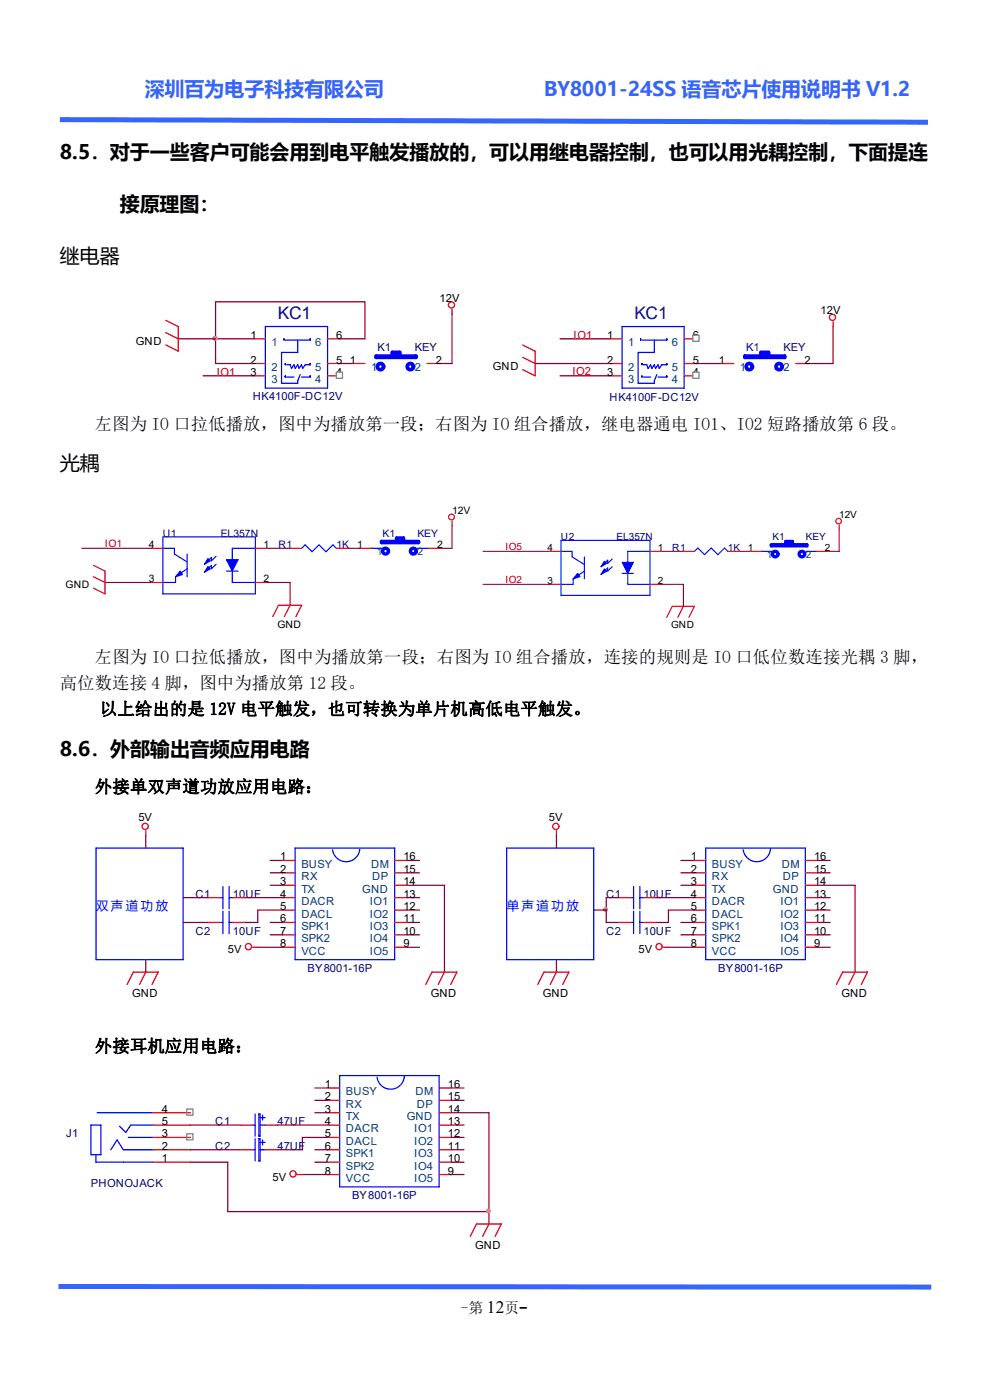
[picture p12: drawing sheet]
<svg xmlns="http://www.w3.org/2000/svg" width="210mm" height="297mm" viewBox="0 0 210 297" stroke-linecap="round" stroke-linejoin="round" font-family="sans-serif">
<g fill="#36f">
<path d="M12.7 24.9l184.2 .5-.1 1.1-184.1-.6z"/>
<path d="M12.4 272.4l185.2 .1v1.1l-185.2-.1z"/>
</g>
<path d="M43.1 79.7h10.6M45.7 71.9h8M72.1 77.1h2.7M72.1 71.9h5.3v-7.9h-31.7v13.1M95.9 66.7v10.4h-2.6" fill="none" stroke="#800040" stroke-width=".26"/>
<g fill="none" stroke="#f00" stroke-width=".26">
<path d="M35.2 68l2.6 1.3v5.2l-2.6-1.3M35.2 70.6l2.6 1.3M53.7 77.1h2.6M53.7 71.9h2.6M53.7 79.7h2.6M69.5 77.1h2.6M69.5 71.9h2.6M69.5 79.7h2.6M74.8 77.1h2.6M90.6 77.1h2.7M95.9 65.6v1.1"/>
<circle cx="95.8" cy="64.7" r=".66"/>
</g>
<circle cx="45.6" cy="71.8" r=".39" fill="#f0f" stroke="#f0f" stroke-width=".26"/>
<g fill="none" stroke="#00f" stroke-width=".79">
<path d="M79.8 75.5h8.4v.3h-8.4zM83.2 75.5v-.7h1.6v.7"/>
<circle cx="80.7" cy="77.8" r=".66"/>
<circle cx="87.1" cy="77.8" r=".66"/>
</g>
<path d="M56.3 69.3h13.2v13h-13.2zM60.3 71.9v.2zM60.5 77.1v.3zM60.5 79.7v.3zM60.5 72.1h5.3M60.8 77.4h.8l.2 .8 .6-.8 .2 .8 .6-.8 .2 .8 .5-.8 .3 .8 .5-.8h1.1M60.8 80h1.6M63.2 72.1v2.7h-3.5v6.5h3.5v-.5l.5-1.3M63.9 80h1.9M65.8 77.1v.3zM65.8 71.9v.2zM65.8 79.7v.3z" fill="none" stroke="#00f" stroke-width=".26"/>
<path d="M71.3 78.9h1.4v1.4h-1.4z" fill-rule="evenodd" fill="#fff" stroke="#808080" stroke-width=".26"/>
<path d="M37.8 71.9h7.9M45.7 77.1h8M118.8 79.7h10.5M118.8 71.9h10.5M147.8 77.1h5.2M176.7 69.3v7.8h-5.2" fill="none" stroke="#800040" stroke-width=".26"/>
<g fill="none" stroke="#f00" stroke-width=".26">
<path d="M110.9 73.2l2.6 1.3v5.2l-2.6-1.3M110.9 75.8l2.6 1.3M129.3 77.1h2.7M129.3 71.9h2.7M129.3 79.7h2.7M145.1 77.1h2.7M145.1 71.9h2.7M145.1 79.7h2.7M153 77.1h2.7M168.8 77.1h2.7M176.7 68.2v1.1"/>
<circle cx="176.6" cy="67.3" r=".66"/>
</g>
<g fill="none" stroke="#00f" stroke-width=".79">
<path d="M158 75.6h8.5v.2h-8.5zM161.4 75.6v-.8h1.6v.8"/>
<circle cx="158.9" cy="77.8" r=".66"/>
<circle cx="165.3" cy="77.8" r=".66"/>
</g>
<path d="M132 69.3h13.1v13h-13.1zM135.9 71.9v.3zM136.2 77.1v.3zM136.2 79.7v.3zM136.2 72.2h5.2M136.4 77.4h.8l.3 .8 .5-.8 .3 .8 .5-.8 .3 .8 .5-.8 .3 .8 .5-.8h1M136.4 80h1.6M138.8 72.2v2.6h-3.4v6.5h3.4v-.5l.5-1.3M139.6 80h1.8M141.4 77.1v.3zM141.4 71.9v.3zM141.4 79.7v.3z" fill="none" stroke="#00f" stroke-width=".26"/>
<g fill="#fff" stroke="#808080" stroke-width=".26">
<path d="M147 79h1.3v1.3h-1.3z" fill-rule="evenodd"/>
<path d="M147 71.1h1.3v1.3h-1.3z" fill-rule="evenodd"/>
</g>
<g fill="none" stroke="#800040" stroke-width=".26">
<path d="M113.5 77.1h15.8M30.9 177.3v2.6M118 177.3v2.6M38.8 195.7h5.3M38.8 190.4h5.3M52 190.4h8M57.3 198.3h2.7M57.3 187.8h2.7M57.3 195.7h2.7M57.3 182.5h2.7M57.3 185.2h2.7M60 193.1h-5.3v2.6h-2.7"/>
<path d="M86.4 198.3h2.6M86.4 187.8h7.9v18.4M86.4 195.7h2.6M86.4 193.1h2.6M86.4 182.5h2.6M86.4 185.2h2.6M86.4 190.4h2.6M126 193.1h2.6M131.2 190.4h-2.6v5.3h2.6M139.2 190.4h7.9M144.4 198.3h2.7M144.4 187.8h2.7"/>
<path d="M144.4 195.7h2.7M144.4 182.5h2.7M144.4 185.2h2.7M147.1 193.1h-5.3v2.6h-2.6M173.5 198.3h2.6M173.5 187.8h7.9v18.4M173.5 195.7h2.6M173.5 193.1h2.6M173.5 182.5h2.6M173.5 185.2h2.6M173.5 190.4h2.6M30.9 203.6v2.6"/>
<path d="M54.7 201h5.3M86.4 201h2.6M118 203.6v2.6M141.8 201h5.3M173.5 201h2.6M40.4 238.7h10.6M58.9 238.7h10.5M66.8 233.4h2.6M66.8 230.8h2.6M66.8 236.1h2.6M95.8 233.4h2.6M95.8 230.8h2.6"/>
<path d="M95.8 236.1h7.9v23.6M95.8 238.7h2.6M40.4 243.9h10.6M40.4 246.5h7.9v10.5h55.4M64.1 249.2h5.3M66.8 243.9h2.6M66.8 246.5h2.6M69.4 241.3h-5.3v2.6h-5.2M95.8 243.9h2.6M95.8 246.5h2.6M95.8 241.3h2.6M95.8 249.2h2.6"/>
</g>
<path d="M17.4 116.3h14.7M56.6 116.3h4.9M73.8 116.3h2.5M95.9 111.5v4.8h-2.5M22.3 123.6h9.8M56.6 123.6h4.9v4.8" fill="none" stroke="#800040" stroke-width=".24"/>
<g fill="none" stroke="#00f" stroke-width=".73">
<path d="M80.9 114.9h7.9v.2h-7.9zM84.1 114.9v-.8h1.5v.8"/>
<circle cx="81.8" cy="116.9" r=".61"/>
<circle cx="87.7" cy="116.9" r=".61"/>
</g>
<path d="M34.5 116.3h2.5v1.2l2.7 1.7M34.5 113.9h19.7v12.1h-19.7zM39.7 117.5v4.9M45.8 119.7l-.9 1v-.8l-1 1M45.8 118l-.9 1v-.7l-1 .9M54.2 116.3h-4.9v2.4M64 116.3l.7-.7 1.5 1.4 1.5-1.4 1.4 1.4 1.5-1.4 .8 .7M78.7 116.3h2.5M88.5 116.3h2.5M39.7 120.7l-2.5 1.7v1.2h-2.7M48 121.2h2.5M49.3 121.2v2.4h4.9" fill="none" stroke="#00f" stroke-width=".24"/>
<g fill="none" stroke="#f00" stroke-width=".24">
<path d="M19.8 119.9l2.5 1.3v4.8l-2.5-1.2M32.1 116.3h2.4M54.2 116.3h2.4M61.5 116.3h2.5M71.4 116.3h2.4M76.3 116.3h2.4M91 116.3h2.4M95.9 110.5v1M19.8 122.4l2.5 1.2M32.1 123.6h2.4M54.2 123.6h2.4M57.9 130.8l1.2-2.4h4.9l-1.2 2.4"/>
<path d="M61.5 128.4l-1.2 2.4"/>
<circle cx="95.8" cy="109.7" r=".61"/>
</g>
<g fill="#00f" stroke="#00f" stroke-width=".24">
<path d="M48 118.7h2.5l-1.2 2.5z"/>
<path d="M38.2 121.2l.5 .7-1.5 .5z"/>
<path d="M44.1 120.2l.5 .5-1.2 .7z"/>
<path d="M44.1 118.5l.5 .5-1.2 .7z"/>
</g>
<path d="M102.5 117h14.1M140.2 117h4.8M156.8 117h2.3M178 112.3v4.7h-2.3M102.5 124h14.1M140.2 124h4.8v4.6" fill="none" stroke="#800040" stroke-width=".23"/>
<g fill="none" stroke="#00f" stroke-width=".7">
<path d="M163.6 115.6h7.6v.2h-7.6zM166.7 115.6v-.7h1.4v.7"/>
<circle cx="164.4" cy="117.5" r=".59"/>
<circle cx="170.1" cy="117.5" r=".59"/>
</g>
<path d="M119 117h2.4v1.1l2.6 1.7M119 114.6h18.9v11.7h-18.9zM124 118.1v4.7M129.9 118.6l-1 .9v-.7l-.9 1M137.9 117h-4.7v2.3M147.3 117l.7-.7 1.5 1.4 1.4-1.4 1.4 1.4 1.4-1.4 .7 .7M161.5 117h2.3M170.9 117h2.4M124 121.2l-2.4 1.6v1.2h-2.6M129.9 120.2l-1 1v-.7l-.9 .9M132 121.6h2.3M133.2 121.6v2.4h4.7" fill="none" stroke="#00f" stroke-width=".23"/>
<g fill="none" stroke="#f00" stroke-width=".23">
<path d="M116.6 117h2.4M137.9 117h2.3M145 117h2.3M154.4 117h2.4M159.1 117h2.4M173.3 117h2.4M178 111.4v.9M116.6 124h2.4M137.9 124h2.3M141.4 131l1.2-2.4h4.7l-1.2 2.4M145 128.6l-1.2 2.4"/>
<circle cx="177.9" cy="110.5" r=".59"/>
</g>
<g fill="#00f" stroke="#00f" stroke-width=".23">
<path d="M132 119.3h2.3l-1.1 2.3z"/>
<path d="M122.5 121.6l.5 .7-1.4 .5z"/>
<path d="M128.2 120.7l.5 .5-1.2 .7z"/>
<path d="M128.2 119.1l.5 .4-1.2 .7z"/>
</g>
<g fill="none" stroke="#f00" stroke-width=".26">
<path d="M30.9 176.2v1.1M118 176.2v1.1M44.1 190.4h2.7M44.1 195.7h2.7M49.4 190.4h2.6M49.4 195.7h2.6M60 182.5h2.6M60 185.2h2.6M60 187.8h2.6M60 190.4h2.6M60 193.1h2.6M60 195.7h2.6"/>
<path d="M60 198.3h2.6M83.7 182.5h2.7M83.7 185.2h2.7M83.7 187.8h2.7M83.7 190.4h2.7M83.7 193.1h2.7M83.7 195.7h2.7M83.7 198.3h2.7M131.2 190.4h2.7M131.2 195.7h2.7M136.5 190.4h2.7M136.5 195.7h2.7"/>
<path d="M147.1 182.5h2.6M147.1 185.2h2.6M147.1 187.8h2.6M147.1 190.4h2.6M147.1 193.1h2.6M147.1 195.7h2.6M147.1 198.3h2.6M170.8 182.5h2.7M170.8 185.2h2.7M170.8 187.8h2.7M170.8 190.4h2.7M170.8 193.1h2.7"/>
<path d="M170.8 195.7h2.7M170.8 198.3h2.7M27 208.8l1.3-2.6h5.3l-1.4 2.6M30.9 206.2l-1.3 2.6M53.6 201h1.1M60 201h2.6M83.7 201h2.7M90.3 208.8l1.3-2.6h5.3l-1.3 2.6M94.3 206.2l-1.3 2.6M114.1 208.8l1.3-2.6h5.3l-1.3 2.6M118 206.2l-1.3 2.6M140.7 201h1.1"/>
<path d="M147.1 201h2.6M170.8 201h2.7M177.4 208.8l1.4-2.6h5.2l-1.3 2.6M181.4 206.2l-1.3 2.6M32.5 236.1h7.9M32.5 238.7h7.9M51 238.7h2.6M56.2 238.7h2.7M69.4 230.8h2.7M69.4 233.4h2.7M69.4 236.1h2.7M69.4 238.7h2.7"/>
<path d="M93.2 230.8h2.6M93.2 233.4h2.6M93.2 236.1h2.6M93.2 238.7h2.6M32.5 241.3h7.9M32.5 243.9h7.9M32.5 246.5h7.9M51 243.9h2.6M56.2 243.9h2.7M63.1 249.2h1M69.4 241.3h2.7M69.4 243.9h2.7"/>
<path d="M69.4 246.5h2.7M69.4 249.2h2.7M93.2 241.3h2.6M93.2 243.9h2.6M93.2 246.5h2.6M93.2 249.2h2.6M103.7 259.7l-1.3 2.6M99.8 262.3l1.3-2.6h5.2l-1.3 2.6"/>
<circle cx="30.8" cy="175.3" r=".66"/>
<circle cx="117.9" cy="175.3" r=".66"/>
<circle cx="52.7" cy="200.8" r=".66"/>
<circle cx="139.8" cy="200.8" r=".66"/>
<circle cx="62.2" cy="249" r=".66"/>
</g>
<g fill="none" stroke="#00f" stroke-width=".26">
<path d="M20.4 179.9h18.4v23.7h-18.4zM62.6 179.9h21.1v23.7h-21.1zM107.5 179.9h18.5v23.7h-18.5zM149.7 179.9h21.1v23.7h-21.1zM46.8 190.4h.5M46.8 195.7h.5M47.3 188.1v4.7M47.3 193.3v4.8M48.6 190.4h.8M48.6 188.1v4.7M48.6 193.3v4.8M48.6 195.7h.8"/>
<path d="M76.3 180.1a2.9 2.9 0 0 1-2.8 2.7 2.9 2.9 0 0 1-3-2.5M133.9 190.4h.5M133.9 195.7h.5M134.4 188.1v4.7M134.4 193.3v4.8M135.7 190.4h.8M135.7 195.7h.8M135.7 188.1v4.7M135.7 193.3v4.8M163.4 180.1a2.9 2.9 0 0 1-2.8 2.7 2.9 2.9 0 0 1-2.9-2.5M19.3 238.7h2.1v6.3h-2.1zM20.6 236.1h11.9"/>
<path d="M32.5 238.7h-4.8l-1 1.6-1.3-1.4M53.6 238.7h.5M54.1 236.3v4.7M54.9 236.3h.3v4.7h-.3zM55.2 238.7h1M55.2 237.1h1M55.7 236.6v1M72.1 228.2h21.1v23.6h-21.1zM85.8 228.4a2.9 2.9 0 0 1-2.9 2.7 2.9 2.9 0 0 1-2.9-2.6M20.4 245v1.5h12.1M23.5 243.9l1.3-2.1 1.4 2.1h6.3M27.2 241.3h5.3"/>
<path d="M53.6 243.9h.5M54.1 241.6v4.7M54.9 241.6h.3v4.7h-.3zM55.2 243.9h1M55.2 242.3h1M55.7 241.8v1.1"/>
</g>
<g fill="#f0f" stroke="#f0f" stroke-width=".26">
<circle cx="128.5" cy="192.9" r=".4"/>
<circle cx="103.6" cy="256.9" r=".39"/>
</g>
<path d="M39.6 235.3h1.3v1.3h-1.3zM39.6 240.5h1.3v1.3h-1.3z" fill="none" stroke="#808080" stroke-width=".26"/>
<g font-size="4.2" fill="#36f">
<text x="30.7" y="20.3">深圳百为电子科技有限公司</text>
<text x="115.4" y="20.3">BY8001-24SS 语音芯片使用说明书 V1.2</text>
</g>
<g font-size="4.2">
<text x="12.7" y="33.7">8.5．对于一些客户可能会用到电平触发播放的，可以用继电器控制，也可以用光耦控制，下面提连</text>
<text x="25.4" y="44.7">接原理图：</text>
<text x="12.7" y="55.7">继电器</text>
<text x="12.7" y="99.8">光耦</text>
<text x="12.7" y="160.3">8.6．外部输出音频应用电路</text>
</g>
<g font-size="3.7" fill="#000080">
<text x="58.9" y="67.7">KC1</text>
<text x="134.6" y="67.7">KC1</text>
</g>
<g font-size="3.7">
<text x="20.1" y="91.1">左图为 IO 口拉低播放，图中为播放第一段；右图为 IO 组合播放，继电器通电 IO1、IO2 短路播放第 6 段。</text>
<text x="20.1" y="140.6">左图为 IO 口拉低播放，图中为播放第一段；右图为 IO 组合播放，连接的规则是 IO 口低位数连接光耦 3 脚，</text>
<text x="12.7" y="146.2">高位数连接 4 脚，图中为播放第 12 段。</text>
<text x="21.2" y="151.7">以上给出的是 12V 电平触发，也可转换为单片机高低电平触发。</text>
<text x="20.1" y="168.2">外接单双声道功放应用电路：</text>
<text x="20.1" y="223.2">外接耳机应用电路：</text>
<text x="103.3" y="278.6">12</text>
</g>
<g font-size="3.2">
<text x="97.7" y="278.6">-第</text>
<text x="107" y="278.6">页-</text>
</g>
<g font-size="2.6" fill="#00f">
<text x="20.4" y="193.1">双 声 道 功 放</text>
<text x="107.5" y="193.1">单 声 道 功 放</text>
</g>
<g font-size="2.4">
<text x="93.3" y="64">12V</text>
<text x="53.1" y="71.9">1</text>
<text x="71.3" y="71.9">6</text>
<text x="128.8" y="71.9">1</text>
<text x="147" y="71.9">6</text>
<text x="174.1" y="66.7">12V</text>
<text x="28.8" y="73.2">GND</text>
<text x="53.1" y="77.1">2</text>
<text x="71.3" y="77.1">5</text>
<text x="74.2" y="77.1">1</text>
<text x="92.5" y="77.1">2</text>
<text x="128.8" y="77.1">2</text>
<text x="147" y="77.1">5</text>
<text x="152.5" y="77.1">1</text>
<text x="170.7" y="77.1">2</text>
<text x="53.1" y="79.7">3</text>
<text x="71.3" y="79.7">4</text>
<text x="104.6" y="78.4">GND</text>
<text x="128.8" y="79.7">3</text>
<text x="147" y="79.7">4</text>
<text x="29.3" y="174.1">5V</text>
<text x="116.5" y="174.1">5V</text>
<text x="59.4" y="182.5">1</text>
<text x="59.4" y="185.2">2</text>
<text x="85.6" y="185.2">15</text>
<text x="85.6" y="182.5">16</text>
<text x="146.5" y="182.5">1</text>
<text x="146.5" y="185.2">2</text>
<text x="172.7" y="185.2">15</text>
<text x="172.7" y="182.5">16</text>
<text x="59.4" y="187.8">3</text>
<text x="59.4" y="190.4">4</text>
<text x="85.6" y="190.4">13</text>
<text x="85.6" y="187.8">14</text>
<text x="146.5" y="187.8">3</text>
<text x="146.5" y="190.4">4</text>
<text x="172.7" y="190.4">13</text>
<text x="172.7" y="187.8">14</text>
<text x="59.4" y="193.1">5</text>
<text x="59.4" y="195.7">6</text>
<text x="85.6" y="195.7">11</text>
<text x="85.6" y="193.1">12</text>
<text x="146.5" y="193.1">5</text>
<text x="146.5" y="195.7">6</text>
<text x="172.7" y="195.7">11</text>
<text x="172.7" y="193.1">12</text>
<text x="48.4" y="202.3">5V</text>
<text x="59.4" y="198.3">7</text>
<text x="59.4" y="201">8</text>
<text x="85.6" y="201">9</text>
<text x="85.6" y="198.3">10</text>
<text x="135.5" y="202.3">5V</text>
<text x="146.5" y="198.3">7</text>
<text x="146.5" y="201">8</text>
<text x="172.7" y="201">9</text>
<text x="172.7" y="198.3">10</text>
<text x="28" y="211.5">GND</text>
<text x="91.4" y="211.5">GND</text>
<text x="115.1" y="211.5">GND</text>
<text x="178.5" y="211.5">GND</text>
<text x="68.9" y="230.8">1</text>
<text x="68.9" y="233.4">2</text>
<text x="95" y="233.4">15</text>
<text x="95" y="230.8">16</text>
<text x="34.3" y="236.1">4</text>
<text x="34.3" y="238.7">5</text>
<text x="68.9" y="236.1">3</text>
<text x="68.9" y="238.7">4</text>
<text x="95" y="238.7">13</text>
<text x="95" y="236.1">14</text>
<text x="34.3" y="243.9">2</text>
<text x="34.3" y="241.3">3</text>
<text x="68.9" y="241.3">5</text>
<text x="68.9" y="243.9">6</text>
<text x="95" y="243.9">11</text>
<text x="95" y="241.3">12</text>
<text x="34.3" y="246.5">1</text>
<text x="57.8" y="250.5">5V</text>
<text x="68.9" y="246.5">7</text>
<text x="68.9" y="249.2">8</text>
<text x="95" y="249.2">9</text>
<text x="95" y="246.5">10</text>
<text x="100.8" y="264.9">GND</text>
</g>
<g font-size="2.4" fill="#f00">
<text x="121.7" y="71.9">IO1</text>
<text x="46" y="79.7">IO1</text>
<text x="121.4" y="79.5">IO2</text>
</g>
<g font-size="2.4" fill="#004080">
<text x="57.6" y="73.5">1</text>
<text x="66.9" y="73.5">6</text>
<text x="133.3" y="73.5">1</text>
<text x="142.5" y="73.5">6</text>
<text x="57.6" y="78.7">2</text>
<text x="57.6" y="81.3">3</text>
<text x="66.9" y="81.3">4</text>
<text x="66.9" y="78.7">5</text>
<text x="78.7" y="78.7">1</text>
<text x="88" y="78.7">2</text>
<text x="133.3" y="78.7">2</text>
<text x="133.3" y="81.3">3</text>
<text x="142.5" y="81.3">4</text>
<text x="142.5" y="78.7">5</text>
<text x="157" y="78.7">1</text>
<text x="166.2" y="78.7">2</text>
<text x="63.9" y="184.1">BUSY</text>
<text x="78.7" y="184.1">DM</text>
<text x="151" y="184.1">BUSY</text>
<text x="165.8" y="184.1">DM</text>
<text x="63.9" y="186.8">RX</text>
<text x="63.9" y="189.4">TX</text>
<text x="76.9" y="189.4">GND</text>
<text x="79" y="186.8">DP</text>
<text x="151" y="186.8">RX</text>
<text x="151" y="189.4">TX</text>
<text x="164" y="189.4">GND</text>
<text x="166.1" y="186.8">DP</text>
<text x="63.9" y="192">DACR</text>
<text x="63.9" y="194.6">DACL</text>
<text x="63.9" y="197.3">SPK1</text>
<text x="78.4" y="197.3">IO3</text>
<text x="78.4" y="194.6">IO2</text>
<text x="78.4" y="192">IO1</text>
<text x="151" y="192">DACR</text>
<text x="151" y="194.6">DACL</text>
<text x="151" y="197.3">SPK1</text>
<text x="165.6" y="197.3">IO3</text>
<text x="165.6" y="194.6">IO2</text>
<text x="165.6" y="192">IO1</text>
<text x="63.9" y="199.9">SPK2</text>
<text x="63.9" y="202.5">VCC</text>
<text x="78.4" y="202.5">IO5</text>
<text x="78.4" y="199.9">IO4</text>
<text x="151" y="199.9">SPK2</text>
<text x="151" y="202.5">VCC</text>
<text x="165.6" y="202.5">IO5</text>
<text x="165.6" y="199.9">IO4</text>
<text x="73.4" y="232.4">BUSY</text>
<text x="88.1" y="232.4">DM</text>
<text x="73.4" y="235">RX</text>
<text x="73.4" y="237.6">TX</text>
<text x="86.3" y="237.6">GND</text>
<text x="88.4" y="235">DP</text>
<text x="73.4" y="240.3">DACR</text>
<text x="73.4" y="242.9">DACL</text>
<text x="73.4" y="245.5">SPK1</text>
<text x="87.9" y="245.5">IO3</text>
<text x="87.9" y="242.9">IO2</text>
<text x="87.9" y="240.3">IO1</text>
<text x="73.4" y="248.1">SPK2</text>
<text x="73.4" y="250.7">VCC</text>
<text x="87.9" y="250.7">IO5</text>
<text x="87.9" y="248.1">IO4</text>
</g>
<g font-size="2.4" fill="#000080">
<text x="80.1" y="74.5">K1</text>
<text x="88" y="74.5">KEY</text>
<text x="158.3" y="74.5">K1</text>
<text x="166.2" y="74.5">KEY</text>
<text x="53.7" y="85">HK4100F-DC12V</text>
<text x="129.3" y="85">HK4100F-DC12V</text>
<text x="41.5" y="190.4">C1</text>
<text x="49.4" y="190.4">10UF</text>
<text x="128.6" y="190.4">C1</text>
<text x="136.5" y="190.4">10UF</text>
<text x="41.5" y="198.3">C2</text>
<text x="49.4" y="198.3">10UF</text>
<text x="128.6" y="198.3">C2</text>
<text x="136.5" y="198.3">10UF</text>
<text x="65.2" y="206.2">BY8001-16P</text>
<text x="152.4" y="206.2">BY8001-16P</text>
<text x="45.7" y="238.7">C1</text>
<text x="58.9" y="238.7">47UF</text>
<text x="14" y="241.3">J1</text>
<text x="45.7" y="243.9">C2</text>
<text x="58.9" y="243.9">47UF</text>
<text x="19.3" y="251.8">PHONOJACK</text>
<text x="74.7" y="254.4">BY8001-16P</text>
</g>
<g font-size="2.2" fill="#000080">
<text x="34.5" y="113.9">U1</text>
<text x="46.8" y="113.9">EL357N</text>
<text x="81.2" y="113.9">K1</text>
<text x="88.5" y="113.9">KEY</text>
<text x="59.1" y="116.3">R1</text>
<text x="71.4" y="116.3">1K</text>
</g>
<g font-size="2.2">
<text x="95.9" y="109.1">12V</text>
<text x="31.6" y="116.3">4</text>
<text x="55.9" y="116.3">1</text>
<text x="75.8" y="116.3">1</text>
<text x="92.7" y="116.3">2</text>
<text x="13.9" y="124.8">GND</text>
<text x="31.6" y="123.6">3</text>
<text x="55.9" y="123.6">2</text>
<text x="58.8" y="133.2">GND</text>
</g>
<text font-size="2.2" fill="#f00" x="22.3" y="116.1">IO1</text>
<g font-size="2.2" fill="#004080">
<text x="79.9" y="117.8">1</text>
<text x="88.5" y="117.8">2</text>
</g>
<g font-size="2.1">
<text x="178" y="110">12V</text>
<text x="116.2" y="117">4</text>
<text x="139.5" y="117">1</text>
<text x="158.7" y="117">1</text>
<text x="174.9" y="117">2</text>
<text x="116.2" y="124">3</text>
<text x="139.5" y="124">2</text>
<text x="142.4" y="133.3">GND</text>
</g>
<g font-size="2.1" fill="#f00">
<text x="107.2" y="116.7">IO5</text>
<text x="107.2" y="123.7">IO2</text>
</g>
<g font-size="2.1" fill="#000080">
<text x="119" y="114.6">U2</text>
<text x="130.8" y="114.6">EL357N</text>
<text x="142.6" y="117">R1</text>
<text x="154.4" y="117">1K</text>
<text x="163.8" y="114.6">K1</text>
<text x="170.9" y="114.6">KEY</text>
</g>
<g font-size="2.1" fill="#004080">
<text x="162.7" y="118.4">1</text>
<text x="170.9" y="118.4">2</text>
</g>
</svg>
